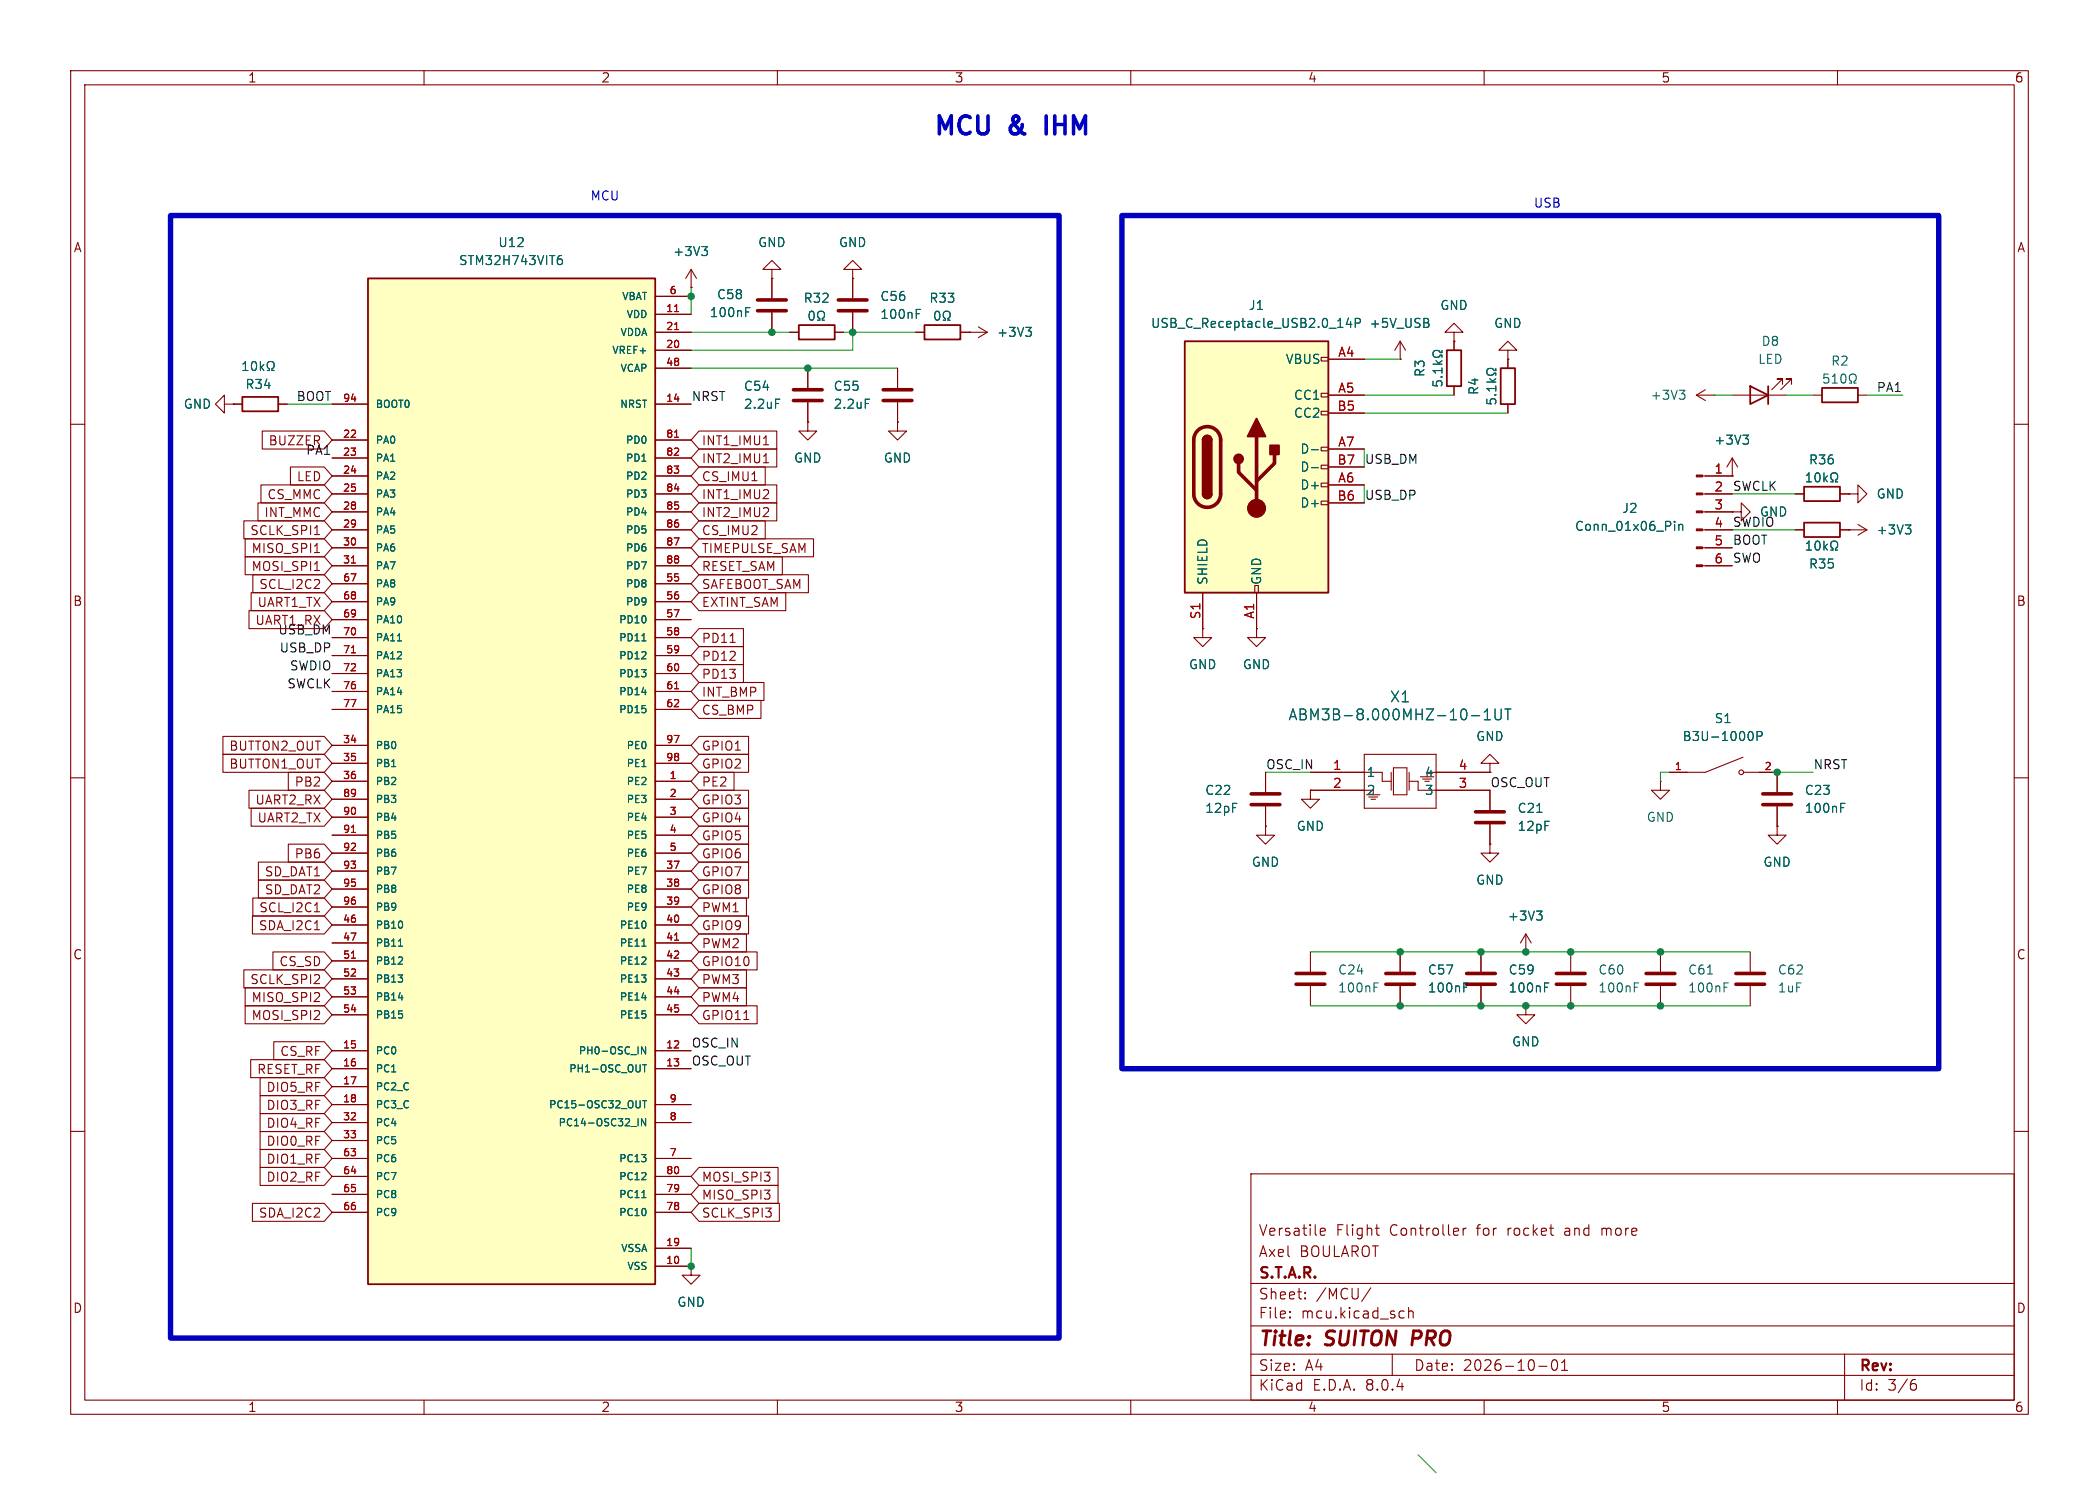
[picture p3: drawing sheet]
<svg xmlns="http://www.w3.org/2000/svg" width="297mm" height="210mm" viewBox="0 0 297 210" stroke-linecap="round" stroke-linejoin="round" font-family="sans-serif">
<g fill="none" stroke="#840000" stroke-width=".15">
<path d="M10 10h277v190h-277zM12 12h273v186h-273zM60 10v2M110 10v2M160 10v2M210 10v2M260 10v2M97.8 38.1l-.8 1.3M97.8 38.1v2.5M97.8 38.1l.8 1.3M109.2 38.1h1.3l-1.3-1.3-1.3 1.3h1.3v1.3M109.2 39.4h.1"/>
<path d="M109.2 39.4v2.8M120.6 38.1h1.3l-1.3-1.3-1.2 1.3h1.2v1.3M120.6 39.4h.1M120.6 39.4v2.8M10 60h2M97.8 40.6h.1M109.2 44.2v2.8M111.8 47h1.2M118.1 47h1.3M120.6 44.2v2.8M129.5 47h1.3M135.9 47h3.8"/>
<path d="M137.2 47h.1M138.4 46.2l1.3 .8M139.7 47l-1.3 .8M198.1 50.8h.1M198.1 48.3l-.7 1.2M198.1 48.3v2.5M198.1 48.3l.8 1.2M205.7 47h1.3l-1.3-1.3-1.2 1.3h1.2v1.3M205.7 48.3h.1M205.7 48.3v1.2M205.7 54.6v1.3M213.4 50.8v1.3"/>
<path d="M213.4 57.2v1.2M285 60h2M240.9 77.5h4.2M240.9 74.9h4.2M240.9 72.4h4.2M240.9 69.9h4.2M240.9 67.3h4.2M245.1 72.4h1.3v-1.3l1.2 1.3-1.2 1.3v-1.3M245.1 72.4h.1M240.9 80h4.2M10 110h2M285 110h2"/>
<path d="M10 160h2M285 160h2M177 166h108v32h-108zM186.8 174.2l.7-.1v-.3l-.5-.1-.2 .2 .1 .7 .1 .1 .5-.1M194.6 173.7h.6M194.8 173.2v1.3l.1 .1 .3 .1M207 173.7v1M207.5 173.7l-.3 .1-.2 .2M60 198v2M110 198v2M160 198v2M177 194.5h108"/>
<path d="M177 191.5h108M177 187.5h108M177 181.5h108M182.5 186.3h.1l-.1 .1M182.5 186.3v.1M182.5 185.5v.1M182.5 185.5h.1l-.1 .1M184.7 183.6v.1M184.7 183.6h-.1l.1 .1M184.7 182.8v.1M184.7 182.8h-.1l.1 .1M194 182.1l-1.3 2"/>
<path d="M197 191.5v3M198.2 185.4l.5 .1M198.7 186.3l-.5 .1M199.3 185.5a.37 .37 0 0 1 .7 .1v.8M199.3 184.9v1.5M210 198v2M217.7 193.2h1.2M219.7 192.4a.36 .36 0 0 1 .3-.1 .36 .36 0 0 1 .3 .3 .77 .77 0 0 1-.4 1.2 .91 .91 0 0 1-.2-1.4zM221 193.8h.8M221 192.7l.4-.4v1.5M260 198v2M261 191.5v6.5"/>
<path d="M270.6 195.7h.3l.3 .3-.1 .5-.2 .1h-.3M271 195.1l-.4 .1"/>
</g>
<path d="M200 188.2l-.2 2" fill="none" stroke="#840000" stroke-width=".4"/>
<path d="M107.2 43.9h4.1M107.2 42.4h4.1M118.6 43.9h4.1M118.6 42.4h4.1" fill="none" stroke="#840000" stroke-width=".51"/>
<g fill="none" stroke="#006464" stroke-width=".15">
<path d="M99.3 34.9h.8l-.4 .5M99.8 35.4l.3 .2v.3l-.3 .2M105.5 44.1h.4M105.5 43.5h.6M114.6 44.1l.2-.1a.69 .69 0 0 1 .3 1.2l-.2 .1a.69 .69 0 0 1-.3-1.2zM115.7 45.3h.3v-.3a.54 .54 0 0 1-.3-.7 .54 .54 0 0 1 .8-.2 .58 .58 0 0 1-.1 .9v.3h.3M129.7 44.4h.4M129.7 43.8h.6M132.4 44.1l.2-.1a.69 .69 0 0 1 .3 1.2l-.2 .1a.69 .69 0 0 1-.3-1.2zM133.5 45.3h.3v-.3a.54 .54 0 0 1-.3-.7 .54 .54 0 0 1 .8-.2 .58 .58 0 0 1-.2 .9v.3h.3M145.1 46.3h.8l-.4 .5M145.7 46.8l.2 .2v.3l-.2 .3"/>
<path d="M201.9 45.6a.34 .34 0 0 1 .3 .3 .34 .34 0 0 1-.2 .4M202 45.1l.1 .2-.1 .3M202.8 53.9v.6l.6 .1-.2-.2 .1-.4 .2-.1h.4l.1 .2v.3l-.1 .2M202.8 51.5h1.2M203.2 51l.5 .5M203.9 53.3h.1M204 49.6v.3h-.2a.54 .54 0 0 0-.7-.3 .54 .54 0 0 0-.3 .7 .58 .58 0 0 0 1-.1h.2v.3M204 52v.8M204 52.4h-1.2l.3 .4M204 51l-.5 .4M210.4 56.5v.6h.6l-.1-.2v-.4l.2-.1 .4 .1 .2 .1v.3l-.2 .2M210.4 54h1.3"/>
<path d="M210.8 53.6l.5 .4M211.5 55.8h.2M211.7 52.1v.3h-.3a.54 .54 0 0 0-.7-.3 .54 .54 0 0 0-.3 .8 .58 .58 0 0 0 1-.1h.3v.3M211.7 54.6v.7M211.7 54.9h-1.3l.3 .4M211.7 53.6l-.5 .3M237 73.7v.2M237 74.2v.8M237.6 74.2v.8M237.6 74.3l.1-.1h.3l.1 .8"/>
</g>
<path d="M113 46h5.1v2h-5.1zM130.8 46h5.1v2h-5.1zM204.7 49.5h2.1v5.1h-2.1zM212.3 52.1h2.1v5.1h-2.1z" fill="none" stroke="#840000" stroke-width=".25"/>
<g fill="#840000" stroke="#840000" stroke-width=".15">
<path d="M240 79.9h.9v.2h-.9z"/>
<path d="M240 77.3h.9v.3h-.9z"/>
<path d="M240 74.8h.9v.3h-.9z"/>
<path d="M240 72.3h.9v.2h-.9z"/>
<path d="M240 69.7h.9v.3h-.9z"/>
<path d="M240 67.2h.9v.2h-.9z"/>
</g>
<path d="M167.6 48.3h20.4v35.5h-20.4z" fill="#ffffc2"/>
<g fill="none" stroke="#840000" stroke-width=".15">
<path d="M31.7 57.2v-1.3l-1.2 1.3 1.2 1.2v-1.2h1.3M33 57.2h.1M33 57.2h1.3M39.4 57.2h1.2M186.9 58.2h1.1v.5h-1.1zM186.9 55.6h1.1v.5h-1.1zM186.9 50.5h1.1v.6h-1.1zM188 50.8h5M188 55.9h5M188 58.4h5M240 55.9h2.6M240 55.9l1.3 .7"/>
<path d="M241.3 55.1l-1.3 .8M242.6 55.9h.1M256.5 55.9h1.3M262.9 55.9h1.3M186.9 70.9h1.1v.5h-1.1zM186.9 68.3h1.1v.5h-1.1zM186.9 65.8h1.1v.5h-1.1zM186.9 63.2h1.1v.6h-1.1zM188 68.6h5M188 63.5h5M188 71.1h5M188 66h5"/>
<path d="M245.1 67.3h.1M245.1 64.8l-.8 1.2M245.1 64.8v2.5M245.1 64.8l.8 1.2M254 69.9h1.3M260.3 69.9h1.3M261.6 69.9h1.3v-1.3l1.3 1.3-1.3 1.2v-1.2M261.6 69.9h.1M170.2 88.9v1.3h1.2l-1.2 1.2-1.3-1.2h1.3M170.2 88.9h.1M170.2 83.8v5.1M177.5 82.8h.6v1h-.6z"/>
<path d="M177.8 88.9v1.3h1.3l-1.3 1.2-1.3-1.2h1.3M177.8 88.9h.1M177.8 83.8v5.1M185.4 111.8v1.2h1.3l-1.3 1.3-1.3-1.3h1.3M185.4 111.8h.1M210.8 108h1.3l-1.3-1.3-1.3 1.3h1.3v1.2M210.8 109.2h.1M215.9 134.6h.1M215.9 132.1l-.8 1.3M215.9 132.1v2.5M215.9 132.1l.8 1.3"/>
</g>
<path d="M34.3 56.1h5.1v2.1h-5.1zM167.6 48.3h20.4v35.5h-20.4zM257.8 54.9h5.1v2h-5.1zM170.2 69.9a.64 .64 0 0 0 .6 .6 .64 .64 0 0 0 .6-.6M170.2 62.2a.64 .64 0 0 1 .6-.6 .64 .64 0 0 1 .6 .6M255.3 68.8h5v2.1h-5z" fill="none" stroke="#840000" stroke-width=".25"/>
<path d="M169.5 60.9a1.9 1.9 0 0 1 2-.4 1.9 1.9 0 0 1 1.2 1.7v7.7a1.91 1.91 0 0 1-1.9 1.8 1.91 1.91 0 0 1-1.9-1.8v-7.7a1.9 1.9 0 0 1 .6-1.3zM175.3 65.5v1.3l2.5 2.5M177.8 61.7v10.2M180.3 64.3v1.2l-2.5 2.6" fill="none" stroke="#840000" stroke-width=".51"/>
<g fill="#840000" stroke="#840000" stroke-width=".25">
<path d="M170.2 69.9h1.2a.64 .64 0 0 1-.6 .6 .64 .64 0 0 1-.6-.6z"/>
<path d="M170.2 62.2h1.2v7.7h-1.2z"/>
<path d="M170.4 61.8a.64 .64 0 0 1 .7-.2 .64 .64 0 0 1 .3 .6h-1.2z"/>
<path d="M177.8 59.2l1.3 2.5h-2.6z"/>
<path d="M179.7 63h1.3v1.3h-1.3z"/>
<circle cx="175.3" cy="64.9" r=".63"/>
</g>
<circle cx="177.8" cy="71.9" r="1.27" fill="#840000" stroke="#840000" stroke-width=".15"/>
<g fill="none" stroke="#006464" stroke-width=".15">
<path d="M34.4 52.4h.7M34.4 51.5l.3-.4v1.3M35.8 51.2l.1-.1a.69 .69 0 0 1 .3 1.2l-.2 .1a.68 .68 0 0 1-.3-1.2zM36.8 51.1v1.3M37 51.9l.3 .5M37.3 51.5l-.5 .5M37.8 52.4h.3v-.2a.54 .54 0 0 1-.3-.8 .54 .54 0 0 1 .8-.2 .58 .58 0 0 1-.1 1v.2h.3M190.8 45l-.3 .9h.8M191.1 45.5v.8M191.8 45.7l.6-.1 .1-.1-.1-.3-.1-.2h-.5v1.3M237.6 55.2h.8l-.4 .5M238.2 55.7l.2 .2v.3l-.2 .3"/>
<path d="M258.7 52.9h-.6v.6l.1-.1h.5l.1 .2-.1 .5-.2 .1h-.3l-.1-.1M259.3 54.2h.7M259.3 53.3l.3-.4v1.3M260.6 53l.2-.1a.69 .69 0 0 1 .3 1.2l-.3 .1-.3-.3v-.5zM261.7 54.2h.3v-.3a.54 .54 0 0 1-.3-.7 .54 .54 0 0 1 .8-.2 .58 .58 0 0 1-.2 .9v.3h.3M185.6 63.6h.9M185.6 66.1h.9M246.6 61.5h.8l-.4 .5M247.2 62l.2 .3v.3l-.2 .2M255.6 68.1h.7M255.6 67.2l.4-.3v1.2M256.9 67l.2-.1a.68 .68 0 0 1 .3 1.1l-.2 .1a.68 .68 0 0 1-.3-1.1z"/>
<path d="M258.1 66.9v1.2M258.2 67.7l.4 .4M258.6 67.3l-.5 .5M259 68.1h.4v-.2a.54 .54 0 0 1-.3-.7 .54 .54 0 0 1 .7-.3 .59 .59 0 0 1-.1 1v.2h.3M217.4 128.8h.8l-.4 .5M218 129.3l.2 .3v.3l-.2 .2"/>
</g>
<path d="M52.1 39.4h40.6v142.2h-40.6z" fill="#ffffc2"/>
<path d="M52.1 39.4h40.6v142.2h-40.6zM247.6 54.6l2.6 1.3-2.6 1.3zM250.2 54.6v2.6M255.3 73.9h5v2h-5z" fill="none" stroke="#840000" stroke-width=".25"/>
<g fill="none" stroke="#840000" stroke-width=".15">
<path d="M109.2 39.4h.1M109.2 39.4v2.8M120.6 39.4h.1M120.6 39.4v2.8M33 57.2h.1M33 57.2h1.3M39.4 57.2h1.2M47 57.2h5.1M92.7 44.5h5.1M92.7 57.2h5.1M92.7 49.5h5.1M92.7 47h5.1"/>
<path d="M92.7 52.1h5.1M92.7 41.9h5.1M97.8 40.6h.1M109.2 44.2v2.8M111.8 47h1.2M114.3 59.7v1.3h1.3l-1.3 1.2-1.3-1.2h1.3M114.3 59.7h.1M114.3 52.1v2.8M114.3 56.9v2.8M118.1 47h1.3M120.6 44.2v2.8M127 59.7v1.3h1.3l-1.3 1.2-1.3-1.2h1.3"/>
<path d="M127 59.7h.1M127 52.1v2.8M127 56.9v2.8M129.5 47h1.3M135.9 47h1.3M137.2 47h.1M188 55.9h5M188 50.8h5M188 58.4h5M198.1 50.8h.1M205.7 48.3h.1M205.7 48.3v1.2"/>
<path d="M205.7 54.6v1.3M213.4 49.5h1.2l-1.2-1.2-1.3 1.2h1.3v1.3M213.4 50.8h.1M213.4 50.8v1.3M213.4 57.2v1.2M245.1 55.9h7.6M252.2 54.4v-.8h-.7h.7l-1.5 1.5M253.5 54.4v-.8h-.8h.8l-1.5 1.5M34.5 73.7h11.4l1.1 1.2-1.1 1.3h-11.4zM34.7 78.7h11.2l1.1 1.3-1.1 1.3h-11.2zM34.7 76.2h11.2l1.1 1.3-1.1 1.2h-11.2zM36.5 71.1h9.4l1.1 1.3-1.1 1.3h-9.4z"/>
<path d="M36.9 68.6h9l1.1 1.3-1.1 1.2h-9zM37.1 61h8.8l1.1 1.2-1.1 1.3h-8.8zM41.1 66h4.8l1.1 1.3-1.1 1.3h-4.8zM44.5 75.6h.7M44.5 78.1h.7M47 62.2h5.1M47 64.8h5.1M47 67.3h5.1M47 69.9h5.1M47 72.4h5.1M47 74.9h5.1M47 77.5h5.1"/>
<path d="M92.7 62.2h5.1M92.7 64.8h5.1M92.7 67.3h5.1M92.7 69.9h5.1M92.7 72.4h5.1M92.7 74.9h5.1M92.7 77.5h5.1M98.9 78.7h11.8v2.6h-11.8l-1.1-1.3zM98.9 76.2h16.2v2.5h-16.2l-1.1-1.2zM98.9 71.1h11v2.6h-11l-1.1-1.3zM98.9 66h9.4v2.6h-9.4l-1.1-1.3zM98.9 68.6h11v2.5h-11l-1.1-1.2z"/>
<path d="M98.9 73.7h9.4v2.5h-9.4l-1.1-1.3zM98.9 63.5h11v2.5h-11l-1.1-1.2zM98.9 61h11v2.5h-11l-1.1-1.3zM108 65.4h.8M108 62.9h.8M188 68.6h5M188 63.5h5M188 71.1h5M188 66h5M241.3 67.3h3.8M241.3 69.9h3.8M241.3 72.4h3.8"/>
<path d="M241.3 74.9h3.8M241.3 77.5h3.8M245.1 72.4h.1M245.1 67.3h.1M254 69.9h1.3M254 74.9h1.3M260.3 69.9h1.3M260.3 74.9h3.9M261.6 74.9h.1M261.6 69.9h.1M262.9 74.2l1.3 .7M264.2 74.9l-1.3 .8"/>
<path d="M35.2 86.4h10.7l1.1 1.2-1.1 1.3h-10.7zM35.5 83.8h10.4l1.1 1.3-1.1 1.3h-10.4zM35.8 81.3h10.1l1.1 1.3-1.1 1.2h-10.1zM44.5 80.7h.7M47 80h5.1M47 82.6h5.1M47 85.1h5.1M47 87.6h5.1M47 90.2h5.1M47 92.7h5.1M47 95.3h5.1M47 97.8h5.1"/>
<path d="M92.7 80h5.1M92.7 82.6h5.1M92.7 85.1h5.1M92.7 87.6h5.1M92.7 90.2h5.1M92.7 92.7h5.1M92.7 95.3h5.1M92.7 97.8h5.1M98.9 83.8h12.3v2.6h-12.3l-1.1-1.3zM98.9 81.3h15.5v2.5h-15.5l-1.1-1.2zM98.9 99.1h8.8v2.5h-8.8l-1.1-1.3zM98.9 91.4h6.3v2.6h-6.3l-1.1-1.3z"/>
<path d="M98.9 94h6.3v2.5h-6.3l-1.1-1.2zM98.9 88.9h6.3v2.5h-6.3l-1.1-1.2zM98.9 96.5h9.2v2.6h-9.2l-1.1-1.3zM103.3 90.8h.7M170.2 88.9h.1M170.2 83.8v5.1M177.8 88.9h.1M177.8 83.8v5.1M241.3 80h3.8M31.5 104.1h14.4l1.1 1.3-1.1 1.3h-14.4zM31.5 106.7h14.4l1.1 1.3-1.1 1.2h-14.4zM35.2 111.8h10.7l1.1 1.2-1.1 1.3h-10.7z"/>
<path d="M35.5 114.3h10.4l1.1 1.3-1.1 1.2h-10.4zM40.8 119.4h5.1l1.1 1.3-1.1 1.2h-5.1zM40.8 109.2h5.1l1.1 1.3-1.1 1.3h-5.1zM47 110.5h5.1M47 113h5.1M47 115.6h5.1M47 105.4h5.1M47 108h5.1M47 118.1h5.1M47 100.3h5.1M92.7 110.5h5.1M92.7 113h5.1"/>
<path d="M92.7 115.6h5.1M92.7 105.4h5.1M92.7 108h5.1M92.7 118.1h5.1M92.7 100.3h5.1M98.9 106.7h7v2.5h-7l-1.1-1.2zM98.9 104.1h7v2.6h-7l-1.1-1.3zM98.9 116.8h7v2.6h-7l-1.1-1.3zM98.9 119.4h7v2.5h-7l-1.1-1.2zM98.9 111.8h7v2.5h-7l-1.1-1.3zM98.9 109.2h5v2.6h-5l-1.1-1.3zM98.9 114.3h7v2.5h-7l-1.1-1.2z"/>
<path d="M179.1 116.8v1.3h1.2l-1.2 1.3-1.3-1.3h1.3M179.1 116.8h.1M179.1 109.2v2.8M179.1 114v2.8M185.4 111.8h.1M185.4 109.2h10.2v1.3h1.2M185.4 111.8h7.6M193 106.7h10.2v7.6h-10.2zM193.4 112.4h1.9M193.7 112.7h1.2M196.8 109.2v2.6M197.2 108.6h1.9v3.8h-1.9z"/>
<path d="M199.4 110.5h1.3v1.3h10.1v2.8M199.4 109.2v2.6M201.9 109.2h8.9M210.8 119.4v1.3h1.3l-1.3 1.2-1.3-1.2h1.3M210.8 119.4h.1M210.8 109.2h.1M210.8 116.6v2.8M234.9 110.5v1.3h1.3l-1.3 1.2-1.2-1.2h1.2M234.9 110.5h.1M246.6 107.1l-5.3 2.1h-5.1M246.8 109.2h4.7v2.8M251.5 116.8v1.3h1.2l-1.2 1.3-1.3-1.3h1.3"/>
<path d="M251.5 116.8h.1M251.5 114v2.8M34.5 137.2h11.4l1.1 1.2-1.1 1.3h-11.4zM34.7 139.7h11.2l1.1 1.3-1.1 1.2h-11.2zM35.7 129.5h10.2l1.1 1.3-1.1 1.3h-10.2zM35.8 127h10.1l1.1 1.3-1.1 1.2h-10.1zM36.6 121.9h9.3l1.1 1.3-1.1 1.3h-9.3zM36.6 124.5h9.3l1.1 1.2-1.1 1.3h-9.3zM38.6 134.6h7.3l1.1 1.3-1.1 1.3h-7.3zM44.5 131.5h.7M44.5 128.9h.7M47 123.2h5.1"/>
<path d="M47 125.7h5.1M47 128.3h5.1M47 130.8h5.1M47 133.4h5.1M47 135.9h5.1M47 138.4h5.1M47 120.7h5.1M92.7 123.2h5.1M92.7 125.7h5.1M92.7 128.3h5.1M92.7 130.8h5.1M92.7 133.4h5.1"/>
<path d="M92.7 135.9h5.1M92.7 138.4h5.1M92.7 120.7h5.1M98.9 134.6h8.2v2.6h-8.2l-1.1-1.3zM98.9 137.2h6.7v2.5h-6.7l-1.1-1.3zM98.9 132.1h6.7v2.5h-6.7l-1.1-1.2zM98.9 129.5h7v2.6h-7l-1.1-1.3zM98.9 139.7h6.7v2.5h-6.7l-1.1-1.2zM98.9 124.5h7v2.5h-7l-1.1-1.3zM98.9 121.9h7v2.6h-7l-1.1-1.3zM98.9 127h6.7v2.5h-6.7l-1.1-1.2zM185.4 134.6v2.8"/>
<path d="M185.4 139.4v2.8M198.1 134.6v2.8M198.1 139.4v2.8M209.5 134.6v2.8M209.5 139.4v2.8M215.9 134.6h.1M222.2 134.6v2.8M222.2 139.4v2.8M234.9 134.6v2.8M234.9 139.4v2.8M247.6 134.6v2.8M247.6 139.4v2.8"/>
<path d="M34.7 142.2h11.2l1.1 1.3-1.1 1.3h-11.2zM35.5 149.9h10.4l1.1 1.2-1.1 1.3h-10.4zM36.8 157.5h9.1l1.1 1.3-1.1 1.2h-9.1zM36.8 152.4h9.1l1.1 1.3-1.1 1.2h-9.1zM36.8 154.9h9.1l1.1 1.3-1.1 1.3h-9.1zM38.7 147.3h7.2l1.1 1.3-1.1 1.3h-7.2zM47 148.6h5.1M47 151.1h5.1M47 153.7h5.1M47 156.2h5.1M47 158.8h5.1M47 141h5.1"/>
<path d="M47 143.5h5.1M92.7 148.6h5.1M92.7 151.1h5.1M92.7 156.2h5.1M92.7 158.8h5.1M92.7 141h5.1M92.7 143.5h5.1M98.9 142.2h8.2v2.6h-8.2l-1.1-1.3zM105.2 144.2h.8M215.9 142.2v1.3h1.3l-1.3 1.3-1.3-1.3h1.3M215.9 142.2h.1M35.7 170.2h10.2l1.1 1.3-1.1 1.2h-10.2z"/>
<path d="M36.8 162.6h9.1l1.1 1.2-1.1 1.3h-9.1zM36.8 160h9.1l1.1 1.3-1.1 1.3h-9.1zM36.8 165.1h9.1l1.1 1.3-1.1 1.2h-9.1zM47 161.3h5.1M47 163.8h5.1M47 166.4h5.1M47 168.9h5.1M47 171.5h5.1M92.7 179.1h5.1M92.7 176.5h5.1M92.7 163.8h5.1M92.7 166.4h5.1"/>
<path d="M92.7 168.9h5.1M92.7 171.5h5.1M97.8 179.1v1.2h1.3l-1.3 1.3-1.3-1.3h1.3M97.8 179.1h.1M98.9 167.6h11.2v2.6h-11.2l-1.1-1.3zM98.9 165.1h11.2v2.5h-11.2l-1.1-1.2zM98.9 170.2h11.4v2.5h-11.4l-1.1-1.2z"/>
<circle cx="246.4" cy="109.2" r=".33"/>
</g>
<path d="M95.4 44.1h.6M95.4 46.6h.6M49.7 79.6h.6M95.4 61.8h.6M49.7 92.3h.6M95.4 97.4h.6M49.7 117.7h.6M49.7 135.5h.6M95.4 133h.6" fill="none" stroke="#a90000" stroke-width=".15"/>
<g fill="none" stroke="#006464" stroke-width=".15">
<path d="M79 36.7l.3-.1 .3 .3v.3l-.1 .1h-.5M79.5 36.1l-.5 .2M99.3 34.9h.8l-.4 .5M99.8 35.4l.3 .2v.3l-.3 .2M34.4 52.4h.7M34.4 51.5l.3-.4v1.3M35.8 51.2l.1-.1a.69 .69 0 0 1 .3 1.2l-.2 .1a.68 .68 0 0 1-.3-1.2zM36.8 51.1v1.3M37 51.9l.3 .5M37.3 51.5l-.5 .5M37.8 52.4h.3v-.2a.54 .54 0 0 1-.3-.8 .54 .54 0 0 1 .8-.2 .58 .58 0 0 1-.1 1v.2h.3M105.5 44.1h.4"/>
<path d="M105.5 43.5h.6M109.7 56.5h.6M114.6 44.1l.2-.1a.69 .69 0 0 1 .3 1.2l-.2 .1a.69 .69 0 0 1-.3-1.2zM115.7 45.3h.3v-.3a.54 .54 0 0 1-.3-.7 .54 .54 0 0 1 .8-.2 .58 .58 0 0 1-.1 .9v.3h.3M122.4 56.5h.6M129.7 44.4h.4M129.7 43.8h.6M132.4 44.1l.2-.1a.69 .69 0 0 1 .3 1.2l-.2 .1a.69 .69 0 0 1-.3-1.2zM133.5 45.3h.3v-.3a.54 .54 0 0 1-.3-.7 .54 .54 0 0 1 .8-.2 .58 .58 0 0 1-.2 .9v.3h.3M145.1 46.3h.8l-.4 .5M145.7 46.8l.2 .2v.3l-.2 .3M190.8 45l-.3 .9h.8"/>
<path d="M191.1 45.5v.8M191.8 45.7l.6-.1 .1-.1-.1-.3-.1-.2h-.5v1.3M201.9 45.6a.34 .34 0 0 1 .3 .3 .34 .34 0 0 1-.2 .4M202 45.1l.1 .2-.1 .3M202.8 53.9v.6l.6 .1-.2-.2 .1-.4 .2-.1h.4l.1 .2v.3l-.1 .2M202.8 51.5h1.2M203.2 51l.5 .5M203.9 53.3h.1M204 52.4h-1.2l.3 .4M204 49.6v.3h-.2a.54 .54 0 0 0-.7-.3 .54 .54 0 0 0-.3 .7 .58 .58 0 0 0 1-.1h.2v.3M204 52v.8M204 51l-.5 .4"/>
<path d="M210.4 56.5v.6h.6l-.1-.2v-.4l.2-.1 .4 .1 .2 .1v.3l-.2 .2M210.4 54h1.3M210.8 53.6l.5 .4M211.5 55.8h.2M211.7 52.1v.3h-.3a.54 .54 0 0 0-.7-.3 .54 .54 0 0 0-.3 .8 .58 .58 0 0 0 1-.1h.3v.3M211.7 54.6v.7M211.7 54.9h-1.3l.3 .4M211.7 53.6l-.5 .3M185.6 63.6h.9M185.6 66.1h.9M237 73.7v.2M237 74.2v.8"/>
<path d="M237.6 74.2v.8M237.6 74.3l.1-.1h.3l.1 .8M246.6 61.5h.8l-.4 .5M247.2 62l.2 .3v.3l-.2 .2M255.6 77.8h.7M255.6 67.2l.4-.3v1.2M255.6 76.9l.4-.4v1.3M255.6 68.1h.7M256.9 76.6l.2-.1a.69 .69 0 0 1 .3 1.2l-.2 .1a.68 .68 0 0 1-.3-1.2zM256.9 67l.2-.1a.68 .68 0 0 1 .3 1.1l-.2 .1a.68 .68 0 0 1-.3-1.1zM258.1 66.9v1.2M258.1 76.5v1.3"/>
<path d="M258.2 77.3l.4 .5M258.2 67.7l.4 .4M258.6 76.9l-.5 .5M258.6 67.3l-.5 .5M259 77.8h.4v-.2a.54 .54 0 0 1-.3-.8 .54 .54 0 0 1 .7-.2 .59 .59 0 0 1-.1 1v.2h.3M259 68.1h.4v-.2a.54 .54 0 0 1-.3-.7 .54 .54 0 0 1 .7-.3 .59 .59 0 0 1-.1 1v.2h.3M269.6 74.2h.8l-.4 .5M270.1 74.7l.3 .3v.3l-.3 .2M56.2 90.6h.6M90.8 90.6h.6M55.4 108.4h.6M208.2 101.2h1.2"/>
<path d="M210 101.8h.9M210 100.7l.5-.4v1.5M211.5 100.3v1.2l.3 .3 .5-.1 .1-.2v-1.2M212.9 100.3h.9M213.4 100.3v1.5M217.5 114.9h.7M247.6 103.4a.69 .69 0 0 1 .4 1.2l-.4 .1M248.6 104.1h.6l.1-.2v-.3l-.2-.2h-.5v1.3M260.5 114.2h.4M260.5 113.6h.6M56.4 133.8h.6M90.8 133.8h.6"/>
<path d="M194.4 139.6h.4M194.4 139h.6M207.1 139.6h.4M207.1 139h.6M217.4 128.8h.8l-.4 .5M218 129.3l.2 .3v.3l-.2 .2M218.6 139.6h.4M218.6 139h.6M231.3 139.6h.4M231.3 139h.6M241.6 137.7h.7M244 139.6h.4"/>
<path d="M244 139h.6M56.4 141.1h.6M90.3 158.2v1M90.6 155.7v.8l-.2 .2M90.9 150.6h.6M90.9 155.7h.6M91.2 150.6v1M91.2 155.7v1M91.4 148v1.1l-.6-1.1v1.1M91.4 158.2v1l-.6-1v1M90.8 169.4h.6"/>
</g>
<g fill="none" stroke="#840000" stroke-width=".51">
<path d="M112.3 56.6h4M112.3 55.1h4M125 56.6h4M125 55.1h4M177 113.8h4.1M177 112.3h4.1M208.8 116.3h4.1M208.8 114.8h4.1M249.4 113.8h4.1M249.4 112.3h4.1M183.4 139.2h4.1M183.4 137.7h4.1"/>
<path d="M196.1 139.2h4.1M196.1 137.7h4.1M207.5 139.2h4.1M207.5 137.7h4.1M220.2 139.2h4.1M220.2 137.7h4.1M232.9 139.2h4.1M232.9 137.7h4.1M245.6 139.2h4.1M245.6 137.7h4.1"/>
</g>
<path d="M24.1 30.5h125.8v158.7h-125.8zM158.7 30.5h115.6v120.6h-115.6z" fill="none" stroke="#0000c2" stroke-width=".76"/>
<g fill="none" stroke="#009600" stroke-width=".15">
<path d="M40.6 57.2h6.4M97.8 40.6v3.9M97.8 52.1h29.2M97.8 47h14M119.4 47h10.1M120.6 47v2.5h-22.8M193 58.4h20.4M193 55.9h12.7M193 50.8h5.1M242.6 55.9h2.5M252.7 55.9h3.8M264.2 55.9h5"/>
<path d="M193 63.5v2.5M193 68.6v2.5M245.1 69.9h8.9M245.1 74.9h8.9M179.1 109.2h6.3M236.2 109.2h-1.3v1.3M251.5 109.2h5M185.4 134.6h62.2M185.4 142.2h62.2M97.8 176.5v2.6M200.7 205.7l2.5 2.6"/>
</g>
<g fill="#009600" stroke="#009600" stroke-width=".15">
<circle cx="97.8" cy="179.1" r=".46"/>
<circle cx="97.8" cy="41.9" r=".46"/>
<circle cx="222.2" cy="134.6" r=".46"/>
<circle cx="234.9" cy="134.6" r=".46"/>
<circle cx="222.2" cy="142.2" r=".46"/>
<circle cx="215.9" cy="142.2" r=".46"/>
<circle cx="209.5" cy="142.2" r=".46"/>
<circle cx="234.9" cy="142.2" r=".46"/>
<circle cx="209.5" cy="134.6" r=".46"/>
<circle cx="215.9" cy="134.6" r=".46"/>
<circle cx="251.5" cy="109.2" r=".46"/>
<circle cx="198.1" cy="134.6" r=".46"/>
<circle cx="198.1" cy="142.2" r=".46"/>
<circle cx="114.3" cy="52.1" r=".46"/>
<circle cx="109.2" cy="47" r=".46"/>
<circle cx="120.6" cy="47" r=".46"/>
</g>
<g font-size="3.5" fill="#0000c2">
<text x="131.8" y="19.8">MCU</text>
<text x="142.9" y="19.8">&amp;</text>
<text x="149" y="19.8">IHM</text>
</g>
<g font-size="2.8" fill="#840000">
<text x="178" y="190.9">Title:</text>
<text x="187.7" y="190.9">SUITON</text>
<text x="200.6" y="190.9">PRO</text>
</g>
<g font-size="2.1" fill="#006464">
<text x="196.6" y="99.5">X1</text>
<text x="182.2" y="102.1">ABM3B-8.000MHZ-10-1UT</text>
</g>
<g font-size="2.1" fill="#840000">
<text x="178" y="178">Axel</text>
<text x="178" y="175">Versatile</text>
<text x="183.9" y="178">BOULAROT</text>
<text x="189" y="175">Flight</text>
<text x="196.7" y="175">Controller</text>
<text x="209.1" y="175">for</text>
<text x="213.6" y="175">rocket</text>
<text x="221.8" y="175">and</text>
<text x="227.2" y="175">more</text>
<text x="178" y="184">Sheet:</text>
<text x="178" y="181.2">S.T.A.R.</text>
<text x="186.2" y="184">/MCU/</text>
<text x="178" y="186.7">File:</text>
<text x="184.1" y="186.7">mcu.kicad_sch</text>
<text x="178" y="196.9">KiCad</text>
<text x="178" y="194.1">Size:</text>
<text x="184.7" y="194.1">A4</text>
<text x="185.7" y="196.9">E.D.A.</text>
<text x="193.3" y="196.9">8.0.4</text>
<text x="200" y="194.1">Date:</text>
<text x="207" y="194.1">2026-10-01</text>
<text x="263" y="194.3">Rev:</text>
<text x="263" y="196.9">Id:</text>
<text x="267.1" y="196.9">3/6</text>
</g>
<g font-size="1.8" fill="#840000">
<text x="35" y="11.9">1</text>
<text x="85" y="11.9">2</text>
<text x="135" y="11.9">3</text>
<text x="185" y="11.9">4</text>
<text x="235" y="11.9">5</text>
<text x="285" y="11.9">6</text>
<text x="10.3" y="35.9">A</text>
<text x="285.3" y="35.9">A</text>
<text x="37.9" y="63.2">BUZZER</text>
<text x="99.2" y="65.7">INT2_IMU1</text>
<text x="99.2" y="63.2">INT1_IMU1</text>
<text x="37.7" y="70.8">CS_MMC</text>
<text x="41.9" y="68.3">LED</text>
<text x="99.2" y="68.3">CS_IMU1</text>
<text x="99.2" y="70.8">INT1_IMU2</text>
<text x="35.3" y="75.9">SCLK_SPI1</text>
<text x="37.3" y="73.3">INT_MMC</text>
<text x="99.2" y="73.3">INT2_IMU2</text>
<text x="99.2" y="75.9">CS_IMU2</text>
<text x="35.5" y="81">MOSI_SPI1</text>
<text x="35.5" y="78.4">MISO_SPI1</text>
<text x="36.6" y="83.5">SCL_I2C2</text>
<text x="99.2" y="81">RESET_SAM</text>
<text x="99.2" y="78.4">TIMEPULSE_SAM</text>
<text x="99.2" y="83.5">SAFEBOOT_SAM</text>
<text x="10.3" y="85.9">B</text>
<text x="36" y="88.6">UART1_RX</text>
<text x="36.3" y="86">UART1_TX</text>
<text x="99.2" y="86">EXTINT_SAM</text>
<text x="285.3" y="85.9">B</text>
<text x="99.2" y="93.7">PD12</text>
<text x="99.2" y="91.1">PD11</text>
<text x="99.2" y="101.3">CS_BMP</text>
<text x="99.2" y="96.2">PD13</text>
<text x="99.2" y="98.7">INT_BMP</text>
<text x="32.4" y="106.4">BUTTON2_OUT</text>
<text x="99.2" y="106.4">GPIO1</text>
<text x="32.4" y="108.9">BUTTON1_OUT</text>
<text x="36" y="114">UART2_RX</text>
<text x="41.6" y="111.4">PB2</text>
<text x="99.2" y="108.9">GPIO2</text>
<text x="99.2" y="114">GPIO3</text>
<text x="99.2" y="111.4">PE2</text>
<text x="36.3" y="116.5">UART2_TX</text>
<text x="99.2" y="119.1">GPIO5</text>
<text x="99.2" y="116.5">GPIO4</text>
<text x="37.4" y="124.1">SD_DAT1</text>
<text x="41.6" y="121.6">PB6</text>
<text x="99.2" y="121.6">GPIO6</text>
<text x="99.2" y="124.1">GPIO7</text>
<text x="36.5" y="131.8">SDA_I2C1</text>
<text x="36.6" y="129.2">SCL_I2C1</text>
<text x="37.4" y="126.7">SD_DAT2</text>
<text x="99.2" y="131.8">GPIO9</text>
<text x="99.2" y="126.7">GPIO8</text>
<text x="99.2" y="129.2">PWM1</text>
<text x="10.3" y="135.9">C</text>
<text x="39.4" y="136.8">CS_SD</text>
<text x="99.2" y="136.8">GPIO10</text>
<text x="99.2" y="134.3">PWM2</text>
<text x="285.3" y="135.9">C</text>
<text x="35.3" y="139.4">SCLK_SPI2</text>
<text x="35.5" y="141.9">MISO_SPI2</text>
<text x="99.2" y="139.4">PWM3</text>
<text x="99.2" y="141.9">PWM4</text>
<text x="35.5" y="144.5">MOSI_SPI2</text>
<text x="39.6" y="149.5">CS_RF</text>
<text x="99.2" y="144.5">GPIO11</text>
<text x="36.3" y="152.1">RESET_RF</text>
<text x="37.6" y="154.6">DIO5_RF</text>
<text x="37.6" y="159.7">DIO4_RF</text>
<text x="37.6" y="157.2">DIO3_RF</text>
<text x="37.6" y="164.8">DIO1_RF</text>
<text x="37.6" y="162.2">DIO0_RF</text>
<text x="37.6" y="167.3">DIO2_RF</text>
<text x="99.2" y="167.3">MOSI_SPI3</text>
<text x="36.5" y="172.4">SDA_I2C2</text>
<text x="99.2" y="169.9">MISO_SPI3</text>
<text x="99.2" y="172.4">SCLK_SPI3</text>
<text x="10.3" y="185.9">D</text>
<text x="285.3" y="185.9">D</text>
<text x="35" y="199.9">1</text>
<text x="85" y="199.9">2</text>
<text x="135" y="199.9">3</text>
<text x="185" y="199.9">4</text>
<text x="235" y="199.9">5</text>
<text x="285" y="199.9">6</text>
</g>
<g font-size="1.8" fill="#0000c2">
<text x="83.5" y="28.6">MCU</text>
<text x="216.9" y="29.6">USB</text>
</g>
<g font-size="1.8" fill="#006464">
<text x="70.4" y="35.2">U12</text>
<text x="107.2" y="35.2">GND</text>
<text x="118.6" y="35.2">GND</text>
<text x="64.9" y="37.7">STM32H743VIT6</text>
<text x="95.1" y="36.4">+3V3</text>
<text x="100.3" y="45.1">100nF</text>
<text x="101.4" y="42.5">C58</text>
<text x="113.6" y="43">R32</text>
<text x="124.5" y="45.3">100nF</text>
<text x="124.5" y="42.8">C56</text>
<text x="131.4" y="43">R33</text>
<text x="141" y="47.9">+3V3</text>
<text x="162.8" y="46.6">USB_C_Receptacle_USB2.0_14P</text>
<text x="176.6" y="44">J1</text>
<text x="193.7" y="46.6">+5V_USB</text>
<text x="203.7" y="44">GND</text>
<text x="211.3" y="46.6">GND</text>
<text x="181.8" y="51.7">VBUS</text>
<text x="201.8" y="53.4" transform="rotate(-90 201.8 53.4)">R3</text>
<text x="248.7" y="51.7">LED</text>
<text x="249.2" y="49.1">D8</text>
<text x="259" y="51.9">R2</text>
<text x="25.9" y="58">GND</text>
<text x="34.6" y="55.2">R34</text>
<text x="105.2" y="55.5">C54</text>
<text x="105.2" y="58">2.2uF</text>
<text x="117.9" y="55.5">C55</text>
<text x="117.9" y="58">2.2uF</text>
<text x="183" y="56.7">CC1</text>
<text x="183" y="59.3">CC2</text>
<text x="209.4" y="56" transform="rotate(-90 209.4 56)">R4</text>
<text x="233.5" y="56.7">+3V3</text>
<text x="112.3" y="65.6">GND</text>
<text x="125" y="65.6">GND</text>
<text x="183.9" y="64.4">D-</text>
<text x="242.5" y="63.1">+3V3</text>
<text x="255.9" y="65.9">R36</text>
<text x="183.9" y="69.4">D+</text>
<text x="183.9" y="72">D+</text>
<text x="183.9" y="66.9">D-</text>
<text x="265.4" y="70.7">GND</text>
<text x="222.8" y="75.3">Conn_01x06_Pin</text>
<text x="229.4" y="72.7">J2</text>
<text x="248.9" y="73.3">GND</text>
<text x="265.4" y="75.8">+3V3</text>
<text x="171" y="82.8" transform="rotate(-90 171 82.8)">SHIELD</text>
<text x="178.7" y="82.8" transform="rotate(-90 178.7 82.8)">GND</text>
<text x="255.9" y="80.6">R35</text>
<text x="168.1" y="94.8">GND</text>
<text x="175.8" y="94.8">GND</text>
<text x="208.8" y="105">GND</text>
<text x="238" y="105">B3U-1000P</text>
<text x="242.5" y="102.5">S1</text>
<text x="170.4" y="112.6">C22</text>
<text x="193.3" y="110.1">1</text>
<text x="193.3" y="112.6">2</text>
<text x="201.5" y="112.6">3</text>
<text x="201.5" y="110.1">4</text>
<text x="255.3" y="112.6">C23</text>
<text x="170.4" y="115.2">12pF</text>
<text x="183.4" y="117.7">GND</text>
<text x="214.6" y="115.2">C21</text>
<text x="214.6" y="117.7">12pF</text>
<text x="232.9" y="116.4">GND</text>
<text x="255.3" y="115.2">100nF</text>
<text x="177" y="122.8">GND</text>
<text x="208.8" y="125.3">GND</text>
<text x="249.4" y="122.8">GND</text>
<text x="213.3" y="130.4">+3V3</text>
<text x="189.2" y="140.6">100nF</text>
<text x="189.2" y="138">C24</text>
<text x="201.9" y="140.6">100nF</text>
<text x="201.9" y="138">C57</text>
<text x="213.4" y="140.6">100nF</text>
<text x="213.4" y="138">C59</text>
<text x="226.1" y="140.6">100nF</text>
<text x="226.1" y="138">C60</text>
<text x="238.8" y="140.6">100nF</text>
<text x="238.8" y="138">C61</text>
<text x="251.5" y="140.6">1uF</text>
<text x="251.5" y="138">C62</text>
<text x="213.9" y="148.2">GND</text>
<text x="95.8" y="185">GND</text>
</g>
<g font-size="1.8" fill="#a90000">
<text x="189.2" y="50.5">A4</text>
<text x="189.2" y="58.2">B5</text>
<text x="189.2" y="55.6">A5</text>
<text x="189.2" y="65.8">B7</text>
<text x="189.2" y="63.2">A7</text>
<text x="189.2" y="70.9">B6</text>
<text x="189.2" y="68.3">A6</text>
<text x="242.5" y="67.1">1</text>
<text x="242.5" y="69.6">2</text>
<text x="242.5" y="72.1">3</text>
<text x="242.5" y="74.7">4</text>
<text x="242.5" y="77.2">5</text>
<text x="242.5" y="79.8">6</text>
<text x="169.9" y="87.7" transform="rotate(-90 169.9 87.7)">S1</text>
<text x="177.5" y="87.6" transform="rotate(-90 177.5 87.6)">A1</text>
<text x="188.5" y="109">1</text>
<text x="188.5" y="111.5">2</text>
<text x="206.3" y="111.5">3</text>
<text x="206.3" y="109">4</text>
</g>
<g font-size="1.8" fill="#0f0f0f">
<text x="41.9" y="56.8">BOOT</text>
<text x="97.8" y="56.8">NRST</text>
<text x="265.5" y="55.5">PA1</text>
<text x="43.2" y="64.4">PA1</text>
<text x="193" y="65.7">USB_DM</text>
<text x="193" y="70.8">USB_DP</text>
<text x="245.1" y="69.5">SWCLK</text>
<text x="245.1" y="74.6">SWDIO</text>
<text x="245.1" y="77.1">BOOT</text>
<text x="245.1" y="79.7">SWO</text>
<text x="39.3" y="89.8">USB_DM</text>
<text x="39.5" y="92.4">USB_DP</text>
<text x="40.9" y="94.9">SWDIO</text>
<text x="40.6" y="97.4">SWCLK</text>
<text x="179.1" y="108.9">OSC_IN</text>
<text x="210.8" y="111.4">OSC_OUT</text>
<text x="256.5" y="108.9">NRST</text>
<text x="97.8" y="148.2">OSC_IN</text>
<text x="97.8" y="150.8">OSC_OUT</text>
</g>
<g font-size="1.4" fill="#a90000">
<text x="94.6" y="41.7">6</text>
<text x="94.2" y="44.2">11</text>
<text x="94.2" y="46.7">21</text>
<text x="94.2" y="49.3">20</text>
<text x="94.2" y="51.8">48</text>
<text x="48.4" y="56.9">94</text>
<text x="94.2" y="56.9">14</text>
<text x="48.4" y="62">22</text>
<text x="48.4" y="64.5">23</text>
<text x="94.2" y="62">81</text>
<text x="94.2" y="64.5">82</text>
<text x="48.4" y="67.1">24</text>
<text x="48.4" y="69.6">25</text>
<text x="94.2" y="67.1">83</text>
<text x="94.2" y="69.6">84</text>
<text x="48.4" y="72.1">28</text>
<text x="48.4" y="74.7">29</text>
<text x="48.4" y="77.2">30</text>
<text x="94.2" y="72.1">85</text>
<text x="94.2" y="74.7">86</text>
<text x="94.2" y="77.2">87</text>
<text x="48.4" y="79.8">31</text>
<text x="48.4" y="82.3">67</text>
<text x="94.2" y="82.3">55</text>
<text x="94.2" y="79.8">88</text>
<text x="48.4" y="84.8">68</text>
<text x="48.4" y="87.4">69</text>
<text x="48.4" y="89.9">70</text>
<text x="94.2" y="84.8">56</text>
<text x="94.2" y="87.4">57</text>
<text x="94.2" y="89.9">58</text>
<text x="48.4" y="92.5">71</text>
<text x="48.4" y="95">72</text>
<text x="94.2" y="92.5">59</text>
<text x="94.2" y="95">60</text>
<text x="48.4" y="97.5">76</text>
<text x="48.4" y="100.1">77</text>
<text x="94.2" y="97.5">61</text>
<text x="94.2" y="100.1">62</text>
<text x="48.4" y="105.2">34</text>
<text x="48.4" y="107.7">35</text>
<text x="94.2" y="105.2">97</text>
<text x="94.2" y="107.7">98</text>
<text x="48.4" y="110.2">36</text>
<text x="48.4" y="112.8">89</text>
<text x="94.6" y="110.2">1</text>
<text x="94.6" y="112.8">2</text>
<text x="236.9" y="109">1</text>
<text x="249.6" y="109">2</text>
<text x="48.4" y="115.3">90</text>
<text x="48.4" y="117.9">91</text>
<text x="94.6" y="115.3">3</text>
<text x="94.6" y="117.9">4</text>
<text x="48.4" y="120.4">92</text>
<text x="48.4" y="122.9">93</text>
<text x="48.4" y="125.5">95</text>
<text x="94.2" y="122.9">37</text>
<text x="94.2" y="125.5">38</text>
<text x="94.6" y="120.4">5</text>
<text x="48.4" y="130.6">46</text>
<text x="48.4" y="128">96</text>
<text x="94.2" y="128">39</text>
<text x="94.2" y="130.6">40</text>
<text x="48.4" y="133.1">47</text>
<text x="48.4" y="135.6">51</text>
<text x="94.2" y="133.1">41</text>
<text x="94.2" y="135.6">42</text>
<text x="48.4" y="138.2">52</text>
<text x="48.4" y="140.7">53</text>
<text x="48.4" y="143.3">54</text>
<text x="94.2" y="138.2">43</text>
<text x="94.2" y="140.7">44</text>
<text x="94.2" y="143.3">45</text>
<text x="48.4" y="148.3">15</text>
<text x="94.2" y="148.3">12</text>
<text x="48.4" y="150.9">16</text>
<text x="48.4" y="153.4">17</text>
<text x="48.4" y="156">18</text>
<text x="94.2" y="150.9">13</text>
<text x="94.6" y="156">9</text>
<text x="48.4" y="158.5">32</text>
<text x="48.4" y="161">33</text>
<text x="94.6" y="158.5">8</text>
<text x="48.4" y="163.6">63</text>
<text x="48.4" y="166.1">64</text>
<text x="94.2" y="166.1">80</text>
<text x="94.6" y="163.6">7</text>
<text x="48.4" y="168.7">65</text>
<text x="48.4" y="171.2">66</text>
<text x="94.2" y="171.2">78</text>
<text x="94.2" y="168.7">79</text>
<text x="94.2" y="178.8">10</text>
<text x="94.2" y="176.3">19</text>
</g>
<g font-size="1.4" fill="#006464">
<text x="87.7" y="47.7">VDDA</text>
<text x="87.9" y="42.6">VBAT</text>
<text x="88.5" y="45.2">VDD</text>
<text x="86.5" y="50.3">VREF+</text>
<text x="87.7" y="52.8">VCAP</text>
<text x="53.1" y="57.9">BOOT0</text>
<text x="87.6" y="57.9">NRST</text>
<text x="53.1" y="63">PA0</text>
<text x="53.1" y="65.5">PA1</text>
<text x="88.4" y="63">PD0</text>
<text x="88.4" y="65.5">PD1</text>
<text x="53.1" y="68">PA2</text>
<text x="53.1" y="70.6">PA3</text>
<text x="88.4" y="68">PD2</text>
<text x="88.4" y="70.6">PD3</text>
<text x="53.1" y="73.1">PA4</text>
<text x="53.1" y="75.7">PA5</text>
<text x="88.4" y="73.1">PD4</text>
<text x="88.4" y="75.7">PD5</text>
<text x="53.1" y="78.2">PA6</text>
<text x="53.1" y="80.7">PA7</text>
<text x="53.1" y="83.3">PA8</text>
<text x="88.4" y="83.3">PD8</text>
<text x="88.4" y="78.2">PD6</text>
<text x="88.4" y="80.7">PD7</text>
<text x="53.1" y="85.8">PA9</text>
<text x="53.1" y="88.4">PA10</text>
<text x="87.5" y="88.4">PD10</text>
<text x="88.4" y="85.8">PD9</text>
<text x="53.1" y="90.9">PA11</text>
<text x="53.1" y="93.4">PA12</text>
<text x="53.1" y="96">PA13</text>
<text x="87.5" y="90.9">PD11</text>
<text x="87.5" y="93.4">PD12</text>
<text x="87.5" y="96">PD13</text>
<text x="53.1" y="98.5">PA14</text>
<text x="53.1" y="101.1">PA15</text>
<text x="87.5" y="98.5">PD14</text>
<text x="87.5" y="101.1">PD15</text>
<text x="53.1" y="106.1">PB0</text>
<text x="88.5" y="106.1">PE0</text>
<text x="53.1" y="108.7">PB1</text>
<text x="53.1" y="111.2">PB2</text>
<text x="53.1" y="113.8">PB3</text>
<text x="88.5" y="111.2">PE2</text>
<text x="88.5" y="113.8">PE3</text>
<text x="88.5" y="108.7">PE1</text>
<text x="53.1" y="116.3">PB4</text>
<text x="53.1" y="118.8">PB5</text>
<text x="88.5" y="116.3">PE4</text>
<text x="88.5" y="118.8">PE5</text>
<text x="53.1" y="121.4">PB6</text>
<text x="53.1" y="123.9">PB7</text>
<text x="88.5" y="123.9">PE7</text>
<text x="88.5" y="121.4">PE6</text>
<text x="53.1" y="131.5">PB10</text>
<text x="53.1" y="126.5">PB8</text>
<text x="53.1" y="129">PB9</text>
<text x="87.6" y="131.5">PE10</text>
<text x="88.5" y="126.5">PE8</text>
<text x="88.5" y="129">PE9</text>
<text x="53.1" y="134.1">PB11</text>
<text x="53.1" y="136.6">PB12</text>
<text x="87.6" y="134.1">PE11</text>
<text x="87.6" y="136.6">PE12</text>
<text x="53.1" y="139.2">PB13</text>
<text x="53.1" y="141.7">PB14</text>
<text x="87.6" y="139.2">PE13</text>
<text x="87.6" y="141.7">PE14</text>
<text x="53.1" y="149.3">PC0</text>
<text x="53.1" y="144.2">PB15</text>
<text x="81.8" y="149.3">PH0-OSC_IN</text>
<text x="87.6" y="144.2">PE15</text>
<text x="53.1" y="151.9">PC1</text>
<text x="53.1" y="154.4">PC2_C</text>
<text x="80.4" y="151.9">PH1-OSC_OUT</text>
<text x="53.1" y="156.9">PC3_C</text>
<text x="53.1" y="159.5">PC4</text>
<text x="77.6" y="156.9">PC15-OSC32_OUT</text>
<text x="78.9" y="159.5">PC14-OSC32_IN</text>
<text x="53.1" y="162">PC5</text>
<text x="53.1" y="164.6">PC6</text>
<text x="53.1" y="167.1">PC7</text>
<text x="87.5" y="164.6">PC13</text>
<text x="87.5" y="167.1">PC12</text>
<text x="53.1" y="169.6">PC8</text>
<text x="53.1" y="172.2">PC9</text>
<text x="87.5" y="172.2">PC10</text>
<text x="87.5" y="169.6">PC11</text>
<text x="87.8" y="177.3">VSSA</text>
<text x="88.6" y="179.8">VSS</text>
</g>
</svg>
